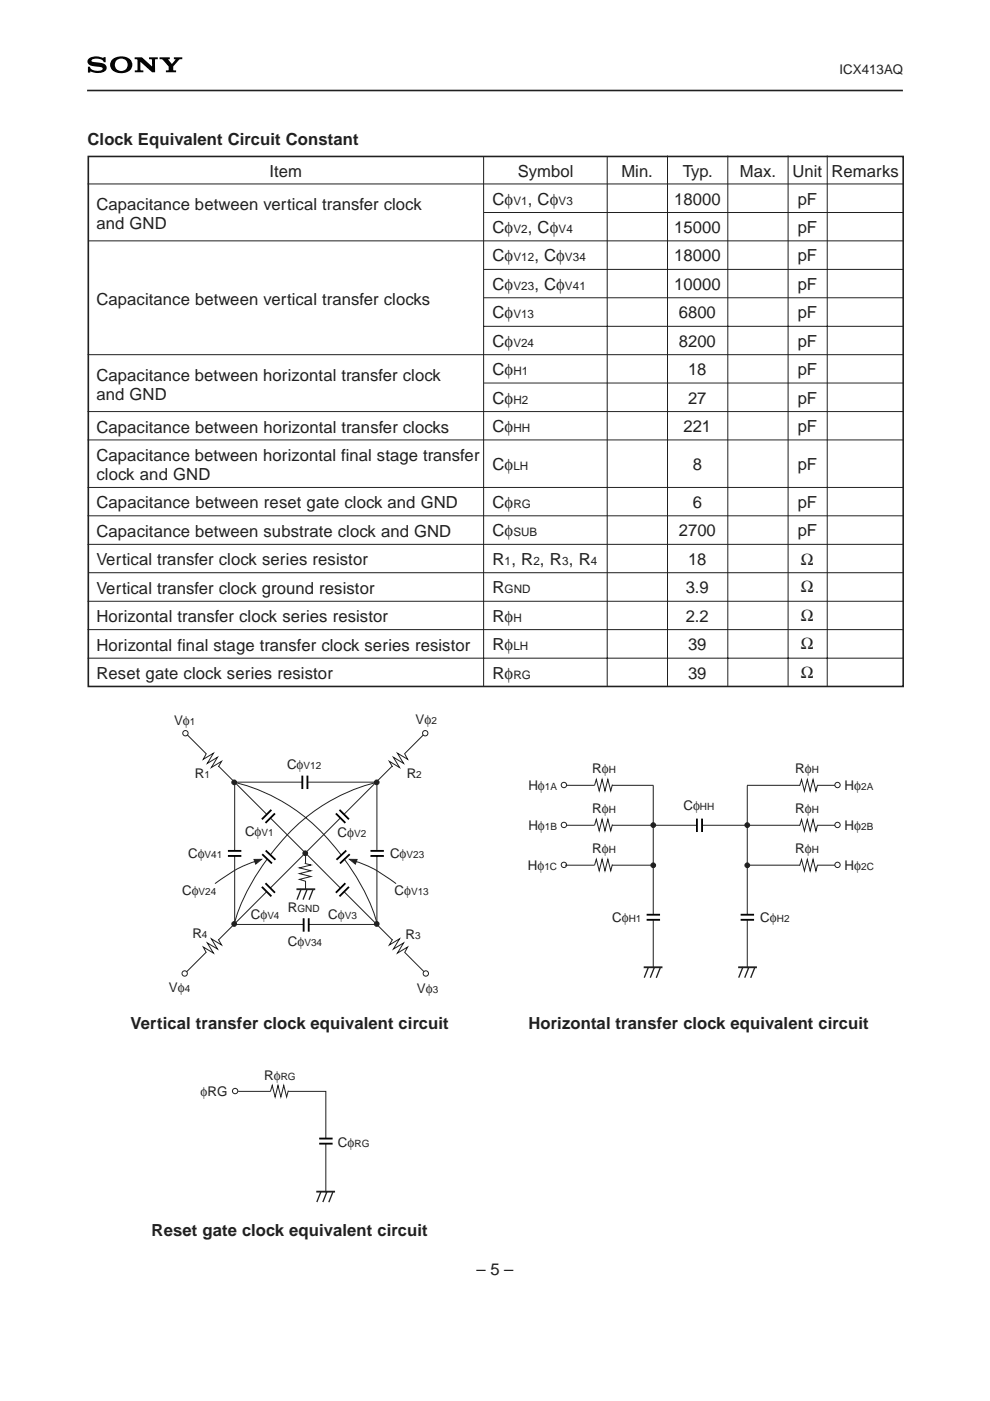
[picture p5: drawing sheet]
<svg xmlns="http://www.w3.org/2000/svg" width="210mm" height="297mm" viewBox="0 0 210 297" stroke-linecap="round" stroke-linejoin="round" font-family="sans-serif">
<path d="M18.5 19.2h172.9" fill="none" stroke="#231f20" stroke-width=".34"/>
<path d="M18.7 12.5a3.4 3.4 0 0 1 3.3-.3v-.1h.4v1.1h-.4a1.73 1.73 0 0 0-2.6-.3 2.17 2.17 0 0 0 1.7 .4 1.17 1.17 0 0 1 1.2 .4 1.17 1.17 0 0 1 .1 1.2 3.6 3.6 0 0 1-3.3 .3v.2h-.5v-1.3h.5a1.74 1.74 0 0 0 2.4 .8l.3-.3a2.28 2.28 0 0 0-1.9-.6 1.04 1.04 0 0 1-1.1-.3 1.04 1.04 0 0 1-.1-1.2zM23.9 12.6a2.82 2.82 0 0 1 4 .5 1.79 1.79 0 0 1-1.8 2.4h-.4v-.5a1.32 1.32 0 0 0 1.2-1.9 1.32 1.32 0 0 0-2.3-.2 1.32 1.32 0 0 0 .8 2.1h.3v.5a1.91 1.91 0 0 1-2.2-2.4zM28.5 12.2h1.6l2.2 1.9-.1-1.5h-.6v-.4h1.9v.4h-.6v2.7h-.6l-2.5-2.2v1.8h.6v.4h-1.8v-.4l.5-.1 .1-2-.1-.2h-.6zM33.8 12.2h2.2v.3l-.3 .2 .7 .9 .8-.9-.3-.1v-.4h1.7v.4h-.5l-1.4 1.5v.7l.6 .1v.4h-2.1v-.4l.6-.1v-.5a3.1 3.1 0 0 0-1.2-1.6l-.8-.1z" fill="#000"/>
<g fill="#231f20" stroke="#231f20" stroke-width=".21">
<path d="M158.8 183.4h19.2z"/>
<path d="M119.8 175h57.8z"/>
<circle cx="138.5" cy="174.9" r=".5"/>
<circle cx="158.4" cy="174.9" r=".5"/>
<circle cx="138.5" cy="183.5" r=".5"/>
<circle cx="158.4" cy="183.5" r=".5"/>
</g>
<path d="M138.5 166.7v38.5M158.4 166.7v38.5" fill="none" stroke="#231f20" stroke-width=".21"/>
<path d="M136.7 205.1h3.6z" fill="#fff" stroke="#231f20" stroke-width=".39"/>
<g fill="#fff" stroke="#231f20" stroke-width=".28">
<path d="M137.4 205.1l-.8 2.1z"/>
<path d="M138.7 205.1l-.8 2.1z"/>
<path d="M140 205.2l-.8 2z"/>
</g>
<path d="M138.2 194h.7v1h-.7z" fill="#fff"/>
<path d="M137.1 193.9h2.8M137.1 195h2.8" fill="none" stroke="#000" stroke-width=".39"/>
<path d="M147.8 174.6h1.1v.7h-1.1z" fill="#fff"/>
<path d="M147.8 173.6v2.8M148.8 173.6v2.8" fill="none" stroke="#000" stroke-width=".39"/>
<path d="M156.7 205.1h3.6z" fill="#fff" stroke="#231f20" stroke-width=".39"/>
<g fill="#fff" stroke="#231f20" stroke-width=".28">
<path d="M157.5 205.1l-.8 2.1z"/>
<path d="M158.7 205.1l-.7 2.1z"/>
<path d="M160 205.2l-.8 2z"/>
</g>
<path d="M158.2 194h.6v1h-.6z" fill="#fff"/>
<path d="M157 193.9h2.9M157 195h2.9" fill="none" stroke="#000" stroke-width=".39"/>
<g fill="#fff" stroke="#231f20" stroke-width=".21">
<circle cx="119.6" cy="183.4" r=".57"/>
<circle cx="177.6" cy="183.4" r=".57"/>
</g>
<path d="M119.8 183.4h18.2z" fill="#231f20" stroke="#231f20" stroke-width=".21"/>
<path d="M126.1 183h3.7v.9h-3.7z" fill="#fff"/>
<path d="M126.1 183.4l.3-1.2 .7 2.4 .6-2.4 .6 2.4 .6-2.4 .6 2.4 .3-1.2" fill="none" stroke="#231f20" stroke-width=".21"/>
<path d="M169.6 183h3.7v.9h-3.7z" fill="#fff"/>
<path d="M169.6 183.4l.3-1.2 .7 2.5 .6-2.5 .6 2.5 .6-2.5 .6 2.5 .3-1.3" fill="none" stroke="#231f20" stroke-width=".21"/>
<g fill="#fff" stroke="#231f20" stroke-width=".21">
<circle cx="119.6" cy="174.9" r=".57"/>
<circle cx="177.6" cy="174.9" r=".57"/>
</g>
<path d="M126.1 174.5h3.7v.9h-3.7z" fill="#fff"/>
<path d="M126.1 174.9l.3-1.2 .7 2.5 .6-2.5 .6 2.5 .6-2.5 .6 2.5 .3-1.3" fill="none" stroke="#231f20" stroke-width=".21"/>
<path d="M169.6 174.6h3.7v.9h-3.7z" fill="#fff"/>
<path d="M169.6 175l.3-1.2 .7 2.4 .6-2.4 .6 2.4 .6-2.5 .6 2.5 .3-1.2" fill="none" stroke="#231f20" stroke-width=".21"/>
<g fill="#231f20" stroke="#231f20" stroke-width=".21">
<path d="M158.4 166.5h19.2z"/>
<path d="M119.8 166.5h18.7z"/>
</g>
<g fill="#fff" stroke="#231f20" stroke-width=".21">
<circle cx="119.6" cy="166.4" r=".57"/>
<circle cx="177.6" cy="166.4" r=".57"/>
</g>
<path d="M126.1 166.1h3.7v.9h-3.7z" fill="#fff"/>
<path d="M126.1 166.5l.3-1.3 .7 2.5 .6-2.5 .6 2.5 .6-2.5 .6 2.5 .3-1.2" fill="none" stroke="#231f20" stroke-width=".21"/>
<path d="M169.6 166.1h3.7v.9h-3.7z" fill="#fff"/>
<path d="M39.2 155.3l51.1 51.1M90.3 155.3l-51.1 51.1M49.7 165.9a38.7 38.7 0 0 1 22.4 15.1 40.7 40.7 0 0 1 7.9 14.9M80 165.9a38.7 38.7 0 0 0-22.5 15.1 40.7 40.7 0 0 0-7.8 14.9M169.6 166.5l.3-1.2 .7 2.4 .6-2.4 .6 2.4 .6-2.4 .6 2.4 .3-1.2" fill="none" stroke="#231f20" stroke-width=".21"/>
<circle cx="64.7" cy="180.9" r=".5" fill="#231f20" stroke="#231f20" stroke-width=".21"/>
<circle cx="39.2" cy="206.4" r=".57" fill="#fff" stroke="#231f20" stroke-width=".21"/>
<g fill="#231f20" stroke="#231f20" stroke-width=".21">
<circle cx="79.9" cy="165.9" r=".5"/>
<circle cx="49.7" cy="165.9" r=".5"/>
<circle cx="79.9" cy="195.9" r=".5"/>
<circle cx="49.7" cy="195.9" r=".5"/>
</g>
<g fill="#fff" stroke="#231f20" stroke-width=".21">
<circle cx="90.3" cy="206.4" r=".57"/>
<circle cx="39.3" cy="155.5" r=".57"/>
<circle cx="90.2" cy="155.5" r=".57"/>
</g>
<path d="M49.8 165.8h30.1v30.2h-30.1zM64.8 181.1v7.4" fill="none" stroke="#231f20" stroke-width=".21"/>
<path d="M64.2 165.5h1v.7h-1z" fill="#fff"/>
<path d="M64.1 164.4v2.9M65.2 164.4v2.9" fill="none" stroke="#000" stroke-width=".39"/>
<path d="M64.5 195.8h1v.6h-1z" fill="#fff"/>
<path d="M64.4 194.7v2.8M65.5 194.7v2.8" fill="none" stroke="#000" stroke-width=".39"/>
<path d="M79.6 180.4h.7v1h-.7z" fill="#fff"/>
<path d="M78.5 181.5h2.9M78.5 180.4h2.9" fill="none" stroke="#000" stroke-width=".39"/>
<path d="M49.4 180.4h.6v1h-.6z" fill="#fff"/>
<path d="M48.3 181.5h2.9M48.3 180.4h2.9" fill="none" stroke="#000" stroke-width=".39"/>
<path d="M56.3 172.9l.4-.4 .7 .7-.4 .5z" fill="#fff"/>
<path d="M57.5 171.7l-2 2M58.3 172.5l-2 2" fill="none" stroke="#000" stroke-width=".39"/>
<path d="M72.1 181.5l.5-.5 .7 .8-.5 .4z" fill="#fff"/>
<path d="M73.4 180.3l-2.1 2M74.2 181.1l-2.1 2" fill="none" stroke="#000" stroke-width=".39"/>
<path d="M57.1 181l.5 .5-.7 .7-.5-.4z" fill="#fff"/>
<path d="M55.6 181.1l2.1 2M56.3 180.3l2.1 2" fill="none" stroke="#000" stroke-width=".39"/>
<path d="M72.8 172.5l.4 .4-.7 .8-.4-.5z" fill="#fff"/>
<path d="M71.2 172.5l2 2M72 171.7l2 2" fill="none" stroke="#000" stroke-width=".39"/>
<path d="M72.1 188.5l.4-.4 .7 .7-.4 .5z" fill="#fff"/>
<path d="M73.2 187.3l-2 2M74 188l-2 2" fill="none" stroke="#000" stroke-width=".39"/>
<path d="M57 188.1l.4 .4-.7 .8-.4-.5z" fill="#fff"/>
<path d="M55.5 188l2 2M56.3 187.3l2 2" fill="none" stroke="#000" stroke-width=".39"/>
<path d="M64.3 183.1h.9v3.7h-.9z" fill="#fff"/>
<path d="M64.7 183.1l1.2 .3-2.4 .6 2.4 .6-2.4 .6 2.4 .6-2.4 .6 1.2 .4" fill="none" stroke="#231f20" stroke-width=".21"/>
<path d="M46 199l.7 .6-2.7 2.7-.6-.7z" fill="#fff"/>
<path d="M46.3 199.3l.7 1.1-2.2-1.3 1.3 2.1-2.1-1.3 1.3 2.2-2.2-1.3 .6 1.1" fill="none" stroke="#231f20" stroke-width=".21"/>
<path d="M83.5 199l2.6 2.6-.6 .7-2.6-2.7z" fill="#fff"/>
<path d="M83.2 199.3l-.7 1.1 2.2-1.3-1.3 2.1 2.2-1.3-1.3 2.2 2.1-1.3-.6 1.1" fill="none" stroke="#231f20" stroke-width=".21"/>
<path d="M44 159.5l2.7 2.7-.7 .6-2.6-2.6z" fill="#fff"/>
<path d="M43.7 159.9l-.6 1.1 2.2-1.3-1.3 2.2 2.1-1.3-1.3 2.1 2.2-1.3-.7 1.1" fill="none" stroke="#231f20" stroke-width=".21"/>
<path d="M85.5 159.5l.6 .7-2.6 2.6-.6-.6z" fill="#fff"/>
<path d="M85.8 159.9l.6 1.1-2.1-1.3 1.3 2.2-2.2-1.3 1.3 2.1-2.2-1.3 .7 1.1" fill="none" stroke="#231f20" stroke-width=".21"/>
<path d="M63.1 188.5h3.5z" fill="#fff" stroke="#231f20" stroke-width=".39"/>
<g fill="#fff" stroke="#231f20" stroke-width=".28">
<path d="M63.8 188.6l-.8 2z"/>
<path d="M65.1 188.6l-.8 2z"/>
<path d="M66.4 188.6l-.8 2z"/>
</g>
<g fill="#231f20" stroke="#231f20" stroke-width=".21">
<path d="M74.1 182.2h1.6l-.4 1z"/>
<path d="M53.9 182.2h1.6l-1.3 1z"/>
</g>
<path d="M54.3 182.6a26.5 26.5 0 0 0-8.6 4.7M75.2 182.6a26.5 26.5 0 0 1 8.7 4.7M50.6 231.4h18.5v21.4" fill="none" stroke="#231f20" stroke-width=".21"/>
<path d="M67.3 252.7h3.5z" fill="#fff" stroke="#231f20" stroke-width=".39"/>
<g fill="#fff" stroke="#231f20" stroke-width=".28">
<path d="M68 252.7l-.8 2z"/>
<path d="M69.3 252.7l-.8 2z"/>
<path d="M70.6 252.8l-.8 2z"/>
</g>
<path d="M68.8 241.5h.7v1h-.7z" fill="#fff"/>
<path d="M67.7 241.4h2.8M67.7 242.5h2.8" fill="none" stroke="#000" stroke-width=".39"/>
<circle cx="49.9" cy="231.3" r=".57" fill="#fff" stroke="#231f20" stroke-width=".21"/>
<path d="M57.3 230.9h3.8v.9h-3.8z" fill="#fff"/>
<g fill="none" stroke="#231f20" stroke-width=".21">
<path d="M18.5 39h173.1M102.5 33.1v112.4M128.7 33.2v112.4M141.5 33v112.4M154.3 33v112.4M167.1 33v112.4M175.4 33v112.4M18.7 51.1h172.9M102.5 57.1h89.1M102.6 45.1h89M18.5 75.2h173.1M102.5 63.1h89.1"/>
<path d="M102.5 69.2h89.1M18.5 87.3h173.1M18.5 93.3h173.1M102.6 81.2h89M18.5 109.4h173.1M18.5 115.4h173.1M18.5 103.3h173.1M18.5 127.5h173.1M18.5 133.5h173.1M18.5 139.5h173.1M18.8 121.4h172.8M57.4 231.3l.3-1.2 .6 2.5 .6-2.5 .6 2.5 .7-2.5 .6 2.5 .3-1.3"/>
</g>
<path d="M18.7 33.2h172.8v112.3h-172.8z" fill="none" stroke="#231f20" stroke-width=".34"/>
<g font-size="3.5" fill="#231f20">
<text x="18.5" y="30.7">Clock Equivalent Circuit Constant</text>
<text x="57.1" y="37.5">Item</text>
<text x="109.8" y="37.5">Symbol</text>
<text x="131.7" y="37.5">Min.</text>
<text x="144.8" y="37.5">Typ.</text>
<text x="156.9" y="37.5">Max.</text>
<text x="168" y="37.5">Unit</text>
<text x="176.3" y="37.5">Remarks</text>
<text x="20.5" y="44.5">Capacitance between vertical transfer clock</text>
<text x="104.4" y="43.4">Cφ</text>
<text x="111.9" y="43.4">, Cφ</text>
<text x="143" y="43.4">18000</text>
<text x="169.1" y="43.4">pF</text>
<text x="20.5" y="48.6">and GND</text>
<text x="104.4" y="49.4">Cφ</text>
<text x="111.9" y="49.4">, Cφ</text>
<text x="143" y="49.4">15000</text>
<text x="169.1" y="49.4">pF</text>
<text x="104.4" y="55.4">Cφ</text>
<text x="113.3" y="55.4">, Cφ</text>
<text x="143" y="55.4">18000</text>
<text x="169.1" y="55.4">pF</text>
<text x="20.5" y="64.7">Capacitance between vertical transfer clocks</text>
<text x="104.4" y="61.4">Cφ</text>
<text x="113.3" y="61.4">, Cφ</text>
<text x="143" y="61.4">10000</text>
<text x="169.1" y="61.4">pF</text>
<text x="104.4" y="67.5">Cφ</text>
<text x="143.9" y="67.5">6800</text>
<text x="169.1" y="67.5">pF</text>
<text x="104.4" y="73.5">Cφ</text>
<text x="143.9" y="73.5">8200</text>
<text x="169.1" y="73.5">pF</text>
<text x="20.5" y="80.7">Capacitance between horizontal transfer clock</text>
<text x="104.4" y="79.6">Cφ</text>
<text x="145.9" y="79.6">18</text>
<text x="169.1" y="79.6">pF</text>
<text x="20.5" y="84.8">and GND</text>
<text x="104.4" y="85.6">Cφ</text>
<text x="145.9" y="85.6">27</text>
<text x="169.1" y="85.6">pF</text>
<text x="20.5" y="91.7">Capacitance between horizontal transfer clocks</text>
<text x="104.4" y="91.6">Cφ</text>
<text x="144.9" y="91.6">221</text>
<text x="169.1" y="91.6">pF</text>
<text x="20.5" y="97.8">Capacitance between horizontal final stage transfer</text>
<text x="20.5" y="101.8">clock and GND</text>
<text x="104.4" y="99.7">Cφ</text>
<text x="146.9" y="99.7">8</text>
<text x="169.1" y="99.7">pF</text>
<text x="20.5" y="107.8">Capacitance between reset gate clock and GND</text>
<text x="104.4" y="107.7">Cφ</text>
<text x="146.9" y="107.7">6</text>
<text x="169.1" y="107.7">pF</text>
<text x="20.5" y="113.8">Capacitance between substrate clock and GND</text>
<text x="104.4" y="113.7">Cφ</text>
<text x="143.9" y="113.7">2700</text>
<text x="169.1" y="113.7">pF</text>
<text x="20.5" y="119.9">Vertical transfer clock series resistor</text>
<text x="104.4" y="119.8">R , R , R , R</text>
<text x="145.9" y="119.8">18</text>
<text x="169.8" y="119.8">Ω</text>
<text x="20.5" y="125.9">Vertical transfer clock ground resistor</text>
<text x="104.4" y="125.8">R</text>
<text x="145.4" y="125.8">3.9</text>
<text x="169.8" y="125.6">Ω</text>
<text x="20.5" y="131.9">Horizontal transfer clock series resistor</text>
<text x="104.4" y="131.8">Rφ</text>
<text x="145.4" y="131.8">2.2</text>
<text x="169.8" y="131.6">Ω</text>
<text x="20.5" y="138">Horizontal final stage transfer clock series resistor</text>
<text x="104.4" y="137.9">Rφ</text>
<text x="145.9" y="137.9">39</text>
<text x="169.8" y="137.6">Ω</text>
<text x="20.5" y="144">Reset gate clock series resistor</text>
<text x="104.4" y="143.9">Rφ</text>
<text x="145.9" y="143.9">39</text>
<text x="169.8" y="143.7">Ω</text>
<text x="27.7" y="218.2">Vertical transfer clock equivalent circuit</text>
<text x="112" y="218.2">Horizontal transfer clock equivalent circuit</text>
<text x="32.1" y="262.1">Reset gate clock equivalent circuit</text>
<text x="101.1" y="270.3">– 5 –</text>
</g>
<g font-size="2.8" fill="#231f20">
<text x="178" y="15.6">ICX413AQ</text>
<text x="36.9" y="153.7">Vφ</text>
<text x="88.1" y="153.5">Vφ</text>
<text x="41.3" y="165">R</text>
<text x="60.9" y="163">Cφ</text>
<text x="86.2" y="165">R</text>
<text x="112" y="167.5">Hφ</text>
<text x="125.5" y="163.9">Rφ</text>
<text x="168.6" y="163.9">Rφ</text>
<text x="179.1" y="167.5">Hφ</text>
<text x="125.5" y="172.4">Rφ</text>
<text x="144.9" y="171.8">Cφ</text>
<text x="168.6" y="172.4">Rφ</text>
<text x="51.9" y="177.2">Cφ</text>
<text x="71.6" y="177.4">Cφ</text>
<text x="112" y="176">Hφ</text>
<text x="179.1" y="176">Hφ</text>
<text x="39.9" y="181.9">Cφ</text>
<text x="82.7" y="181.9">Cφ</text>
<text x="111.9" y="184.4">Hφ</text>
<text x="125.5" y="180.9">Rφ</text>
<text x="168.6" y="180.9">Rφ</text>
<text x="179.1" y="184.4">Hφ</text>
<text x="38.6" y="189.8">Cφ</text>
<text x="83.7" y="189.8">Cφ</text>
<text x="53.2" y="194.8">Cφ</text>
<text x="61" y="193.3">R</text>
<text x="69.6" y="194.8">Cφ</text>
<text x="129.8" y="195.5">Cφ</text>
<text x="161.2" y="195.4">Cφ</text>
<text x="40.8" y="198.9">R</text>
<text x="61" y="200.5">Cφ</text>
<text x="86" y="199">R</text>
<text x="35.8" y="210.3">Vφ</text>
<text x="88.4" y="210.4">Vφ</text>
<text x="42.5" y="232.4">φRG</text>
<text x="56" y="228.9">Rφ</text>
<text x="71.7" y="243.1">Cφ</text>
</g>
<g font-size="2.5" fill="#231f20">
<text x="108.8" y="43.4">V1</text>
<text x="118.4" y="43.4">V3</text>
<text x="108.8" y="49.4">V2</text>
<text x="118.4" y="49.4">V4</text>
<text x="108.8" y="55.4">V12</text>
<text x="119.8" y="55.4">V34</text>
<text x="108.8" y="61.4">V23</text>
<text x="119.8" y="61.4">V41</text>
<text x="108.8" y="67.5">V13</text>
<text x="108.8" y="73.5">V24</text>
<text x="108.8" y="79.6">H1</text>
<text x="108.8" y="85.6">H2</text>
<text x="108.8" y="91.6">HH</text>
<text x="108.8" y="99.7">LH</text>
<text x="108.8" y="107.7">RG</text>
<text x="108.8" y="113.7">SUB</text>
<text x="107" y="119.8">1</text>
<text x="113.1" y="119.8">2</text>
<text x="119.2" y="119.8">3</text>
<text x="125.3" y="119.8">4</text>
<text x="107" y="125.8">GND</text>
<text x="108.8" y="131.8">H</text>
<text x="108.8" y="137.9">LH</text>
<text x="108.8" y="143.9">RG</text>
</g>
<g font-size="2.1" fill="#231f20">
<text x="40.3" y="153.7">1</text>
<text x="91.5" y="153.5">2</text>
<text x="43.4" y="165">1</text>
<text x="64.4" y="163">V12</text>
<text x="88.3" y="165">2</text>
<text x="115.5" y="167.5">1A</text>
<text x="129.1" y="163.9">H</text>
<text x="172.1" y="163.9">H</text>
<text x="182.6" y="167.5">2A</text>
<text x="129.1" y="172.4">H</text>
<text x="148.4" y="171.8">HH</text>
<text x="172.1" y="172.4">H</text>
<text x="55.5" y="177.2">V1</text>
<text x="75.1" y="177.4">V2</text>
<text x="115.5" y="176">1B</text>
<text x="182.6" y="176">2B</text>
<text x="43.4" y="181.9">V41</text>
<text x="86.2" y="181.9">V23</text>
<text x="115.4" y="184.4">1C</text>
<text x="129.1" y="180.9">H</text>
<text x="172.1" y="180.9">H</text>
<text x="182.6" y="184.4">2C</text>
<text x="42.1" y="189.8">V24</text>
<text x="87.2" y="189.8">V13</text>
<text x="56.7" y="194.8">V4</text>
<text x="63.1" y="193.3">GND</text>
<text x="73.1" y="194.8">V3</text>
<text x="133.3" y="195.5">H1</text>
<text x="164.7" y="195.4">H2</text>
<text x="42.8" y="198.9">4</text>
<text x="64.5" y="200.5">V34</text>
<text x="88" y="199">3</text>
<text x="39.2" y="210.3">4</text>
<text x="91.7" y="210.4">3</text>
<text x="59.5" y="228.9">RG</text>
<text x="75.2" y="243.1">RG</text>
</g>
</svg>
